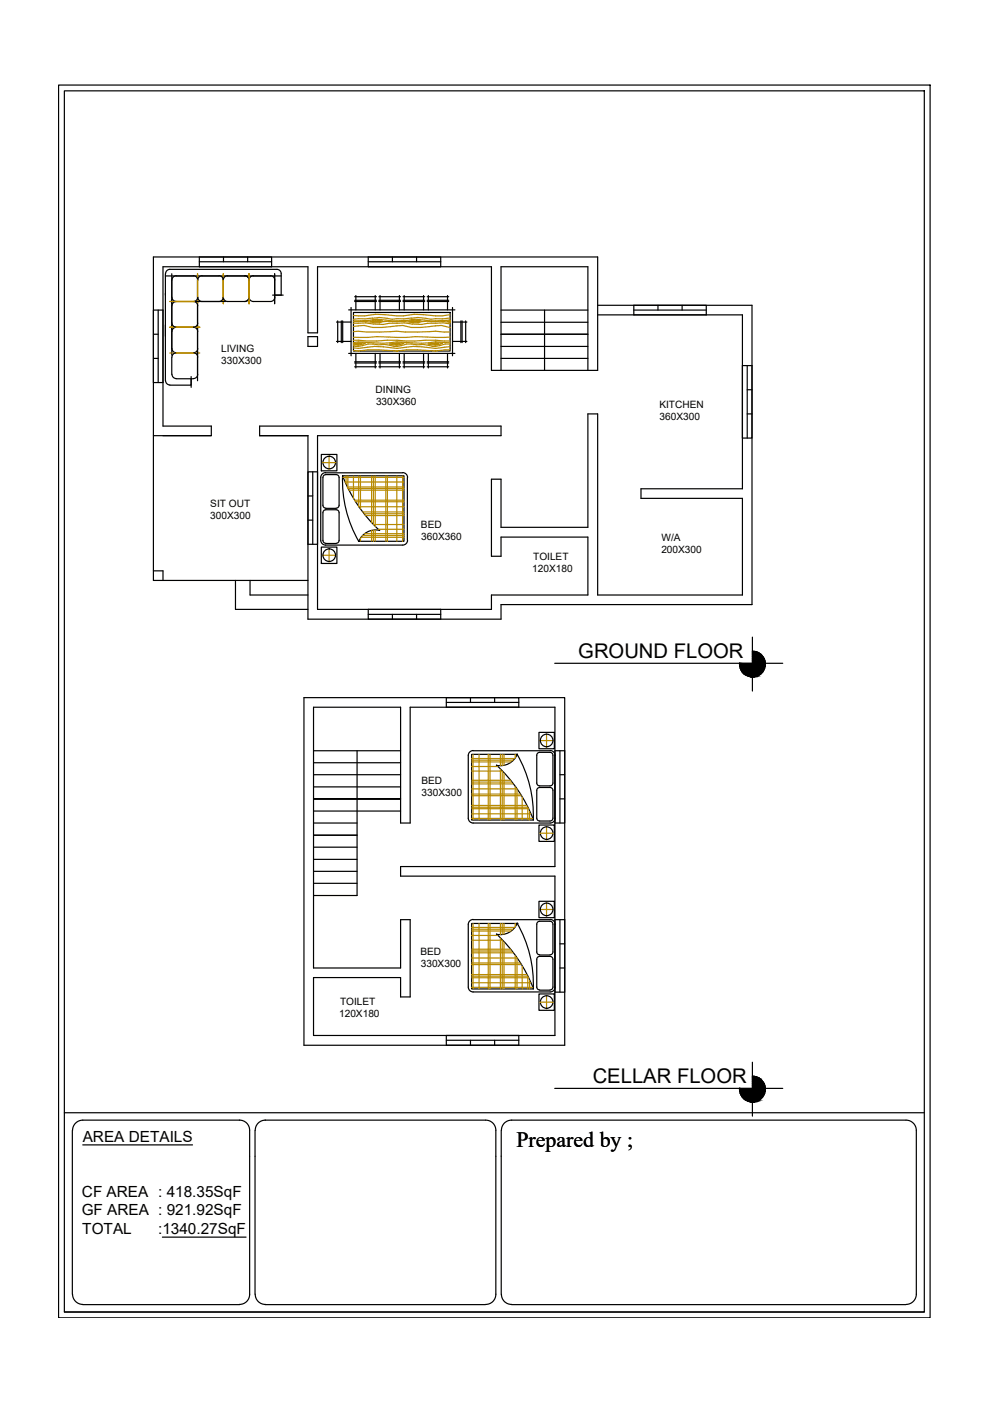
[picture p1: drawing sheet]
<svg xmlns="http://www.w3.org/2000/svg" width="210mm" height="297mm" viewBox="0 0 210 297" stroke-linecap="round" stroke-linejoin="round" font-family="sans-serif">
<!-- layer: 0 -->
<g fill="none" stroke="#000" stroke-width=".25">
<path d="M35.1 58.5h24.5M36 57.1h22.7M36 57.1a.91 .91 0 0 0-.9 .9v22.7a.99 .99 0 0 0 .9 .9M36.4 58v17.3M37.4 58.5a.91 .91 0 0 0-.9 .9M41 58.5a.91 .91 0 0 1 .9 .9 .91 .91 0 0 1 .9-.9M42.3 56.6v-2.1h15.3v2.1M42.3 55.5h15.3M46.4 58.5a.91 .91 0 0 1 .9 .9 .91 .91 0 0 1 1-.9M47.4 54.5v1M51.9 58.5a.91 .91 0 0 1 .9 .9 .91 .91 0 0 1 .9-.9M52.5 54.5v1"/>
<path d="M57.4 58.5a.91 .91 0 0 1 .9 .9M58.2 58v6.4M58.7 57.1a.91 .91 0 0 1 .9 .9v4.6M78.1 56.6v-2.1h15.3v2.1M78.1 55.5h15.3M83.2 54.5v1M88.3 54.5v1M32.5 70.9h1M32.5 76h1M33.5 65.7v15.4M34.6 65.7h-2.1v15.4h2.1M36.4 75.7v3.7"/>
<path d="M36.5 68.5a.91 .91 0 0 0 .9 .9 .91 .91 0 0 0-.9 .9M36.5 73.9a.91 .91 0 0 0 .9 .9 .91 .91 0 0 0-.9 .9M36.5 63a.91 .91 0 0 0 .9 .9 .91 .91 0 0 0-.9 .9M36.5 79.4a.91 .91 0 0 0 .9 .9M40.5 79.8v2.3M41.4 63.9h6.4M41.9 63.5v17.2M41.9 73.9a.91 .91 0 0 1-.9 .9 .91 .91 0 0 1 .9 .9M41.9 68.5a.91 .91 0 0 1-.9 .9 .91 .91 0 0 1 .9 .9M41.9 79.4a.91 .91 0 0 1-.9 .9M42.8 63.9a.91 .91 0 0 1-.9-.9 .91 .91 0 0 1-.9 .9 .91 .91 0 0 1 .9 .9M57.8 62.6h2.2"/>
<path d="M58.3 63a.91 .91 0 0 1-.9 .9h-3.7a.91 .91 0 0 1-.9-.9 .91 .91 0 0 1-.9 .9h-3.7a.91 .91 0 0 1-.9-.9 .91 .91 0 0 1-.9 .9M65.3 71.4h2v2h-2zM71.3 72.4h3.1M71.3 68.3h3.1M71.6 68v4.6M72.4 68v4.6M72.7 68v4.6M73.9 65.7h22.5M73.9 74.9h22.5M74.4 65.2v10.2M74.9 66.3h20.5v8.1h-20.5zM75.2 63.9h4.6"/>
<path d="M75.2 76.7h4.6M75.2 77.8h4.6M75.2 77h4.6M75.2 63.7h4.6M75.2 62.9h4.6M75.5 62.7v3M75.5 74.9v3.1M79.6 62.7v3M79.6 74.9v3.1M80.3 63.9h4.6M80.3 76.7h4.6M80.3 77.8h4.6"/>
<path d="M80.3 77h4.6M80.3 63.7h4.6M80.3 62.9h4.6M80.6 62.7v3M80.6 74.9v3.1M84.7 62.7v3M84.7 74.9v3.1M85.4 63.9h4.7M85.4 76.7h4.7M85.4 77.8h4.7M85.4 77h4.7M85.4 63.7h4.7"/>
<path d="M85.4 62.9h4.7M85.7 62.7v3M85.7 74.9v3.1M89.8 62.7v3M89.8 74.9v3.1M90.6 63.9h4.5M90.6 76.7h4.5M90.6 77.8h4.5M90.6 77h4.5M90.6 63.7h4.5M90.6 62.9h4.5M90.8 62.7v3"/>
<path d="M90.8 74.9v3.1M94.9 62.7v3M94.9 74.9v3.1M95.9 65.2v10.2M95.9 72.4h3.1M95.9 68.3h3.1M97.7 68v4.6M98 68v4.6M98.7 68v4.6M106.2 78.5v-21.9h18.4v21.9M106.2 65.7h18.4M106.2 68.3h18.4"/>
<path d="M106.2 70.9h18.4M106.2 73.4h18.4M106.2 76h18.4M115.5 65.7v12.8M126.7 64.7h32.7v63.5h-53.2v3.1h-40.9v-38.9h-10.3v-2.1h51.2v2.1h-38.9v36.8h36.9v-3h20.4v-12.3h-18.4v4h-2v-16.3h2v10.2h18.4v-24h2.1v38.4h30.7v-20.5h-21.5v-2.1h21.5v-36.8h-30.7M134.4 66.8v-2.1h15.3v2.1M134.4 65.7h15.3M139.5 64.7v1M144.6 64.7v1M157.4 77.5h2v15.4h-2M158.4 77.5v15.4M32.5 92.4h12.3"/>
<path d="M34.6 92.4h10.2v-2.1h-10.2v-33.7h30.7v14h2v-14h36.9v21.9h22.5v-24h-94.2v68.6h32.8M37.4 80.3h3.6M40.5 80.3v1.4h-4.5M68.1 96.4h3.3v3.4h-3.3zM158.4 87.8h1M158.4 82.6h1M65.3 105.2h1M65.3 110.3h1M66.3 100v15.4M67.3 100h-2v15.4h2M68.1 116h3.3v3.5h-3.3zM69 100.2h16.4"/>
<path d="M69 100.2a1.04 1.04 0 0 0-1 1v13.4a1.04 1.04 0 0 0 1 1h16.4M69.1 115.2h2.2M71.3 100.6h-2.2a.61 .61 0 0 0-.6 .6v5.9a.61 .61 0 0 0 .6 .6l2.2 .1M71.3 108.1h-2.2a.61 .61 0 0 0-.6 .6v5.9a.61 .61 0 0 0 .6 .6M71.3 100.6a.61 .61 0 0 1 .6 .7v5.8a.61 .61 0 0 1-.6 .6M71.3 108.1a.61 .61 0 0 1 .6 .6v5.9a.61 .61 0 0 1-.6 .6M72.6 100.8a25.9 25.9 0 0 0 3.5 14 3.9 3.9 0 0 1 4.4-2.4M76 114.8h.1M80.5 112.5a31.2 31.2 0 0 1-7.9-11.6h13.1v13.9h-9.7M85.4 100.2a1.04 1.04 0 0 1 1 1v13.4a.95 .95 0 0 1-1 1M32.5 121h2.1v2.1M49.9 123.1v6.1h15.4"/>
<path d="M53 123.1v3.1h12.3M78.1 129.2v2.1h15.3v-2.1M78.1 130.3h15.3M83.2 130.3v1M88.3 130.3v1M159.5 135.1v11.4M159.5 138a2.73 2.73 0 0 1 2.8 2.9 2.73 2.73 0 0 1-2.9 2.6 2.73 2.73 0 0 1-2.6-3M64.4 147.9h55.3v73.7h-55.3zM66.5 149.9h18.4v24.6h2.1v-24.6h30.7v33.8h-32.8v2.1h32.8v33.7h-51.2v-12.2h18.4v4.1h2.1v-16.4h-2.1v10.2h-18.4zM66.5 159.2h18.4M75.7 159.2v30.7h-9.2M94.6 149.9v-2h15.4v2"/>
<path d="M94.6 148.9h15.4M99.8 147.9v1M100.3 159.2h16.3M100.3 159.1a1.04 1.04 0 0 0-1 1.1v13.3M104.9 147.9v1M109.6 160v-.1a25.6 25.6 0 0 1 3.4 14h-13v-14h9.7a3.9 3.9 0 0 1-4.4 2.4M114.3 155.3h3.2v3.5h-3.2zM114.4 159.5h2.2a.61 .61 0 0 1 .6 .6v5.9a.61 .61 0 0 1-.6 .6h-2.2M114.4 159.5a.61 .61 0 0 0-.6 .6v5.9a.61 .61 0 0 0 .6 .6M116.7 159.1a1.04 1.04 0 0 1 1 1.1M117.6 140.6h48.4M117.7 159.2h2v15.3h-2"/>
<path d="M118.7 159.2v15.3M66.5 161.7h18.4M66.5 172h18.4M66.5 174.5h9.2M66.5 177.1h9.2M66.5 179.6h9.2M66.5 166.8h18.4M66.5 164.3h18.4M84.9 169.4h-18.4h18.4M99.3 173.5a1.04 1.04 0 0 0 1 1M105.3 162.2a30.7 30.7 0 0 1 7.8 11.6M113.8 167.6v5.9"/>
<path d="M113.8 173.5a.61 .61 0 0 0 .6 .6M114.3 174.9h3.2v3.5h-3.2zM114.4 167h2.2a.61 .61 0 0 1 .6 .6M114.4 167a.61 .61 0 0 0-.6 .6M117.2 173.5a.61 .61 0 0 1-.6 .6h-2.2M117.2 167.6v5.9M117.7 173.5a1.04 1.04 0 0 1-1 1h-16.4M118.7 164.3h1M118.7 169.4h1M66.5 182.2h9.2M66.5 184.7h9.2M66.5 187.3h9.2"/>
<path d="M99.3 196v13.3M100.3 195h16.3M100.3 194.9a1.04 1.04 0 0 0-1 1.1M105.3 198a30.7 30.7 0 0 1 7.8 11.7M109.6 195.8h.1M109.6 195.7a25.6 25.6 0 0 1 3.4 14h-13v-13.9h9.7M109.7 195.7a3.9 3.9 0 0 1-4.4 2.4M114.3 191.1h3.2v3.5h-3.2zM114.4 195.3h2.2a.61 .61 0 0 1 .6 .7v5.8a.61 .61 0 0 1-.6 .6M114.4 195.3a.61 .61 0 0 0-.6 .6v5.9a.61 .61 0 0 0 .6 .6M116.7 194.9a1.04 1.04 0 0 1 1 1.1M117.7 195h2v15.4h-2"/>
<path d="M118.7 195v15.4M94.6 219.5v2.1h15.4v-2.1M99.3 209.3a1.04 1.04 0 0 0 1 1M113.8 203.4v5.9M113.8 209.3a.61 .61 0 0 0 .6 .6M114.3 210.7h3.2v3.5h-3.2zM114.4 202.8h2.2a.61 .61 0 0 1 .6 .6M114.4 209.9h2.2M114.4 202.5h2.2M114.4 202.8a.61 .61 0 0 0-.6 .6M117.2 209.3a.61 .61 0 0 1-.6 .6M117.2 203.4v5.9"/>
<path d="M117.7 209.3a1.04 1.04 0 0 1-1 1h-16.4M118.7 205.2h1M118.7 200.1h1M15.3 239.7v34.7M50.7 237.5a2.14 2.14 0 0 1 2.2 2.2v34.7M50.8 237.5h-33.2a2.18 2.18 0 0 0-2.2 2.2M54.1 239.7v34.7M56.2 237.5h46.7a2.14 2.14 0 0 1 2.2 2.2v34.7M56.3 237.5a2.14 2.14 0 0 0-2.2 2.2M94.6 220.6h15.4M99.8 220.6v1M104.9 220.6v1"/>
<path d="M106.3 239.7v34.7M108.5 237.5h83.6a2.18 2.18 0 0 1 2.2 2.2v34.7M108.5 237.5a2.14 2.14 0 0 0-2.2 2.2M117.6 230.8h48.4M159.5 225.2v11.4M159.5 228.2a2.73 2.73 0 0 1 2.8 2.8 2.73 2.73 0 0 1-2.9 2.6 2.73 2.73 0 0 1-2.6-2.9M15.4 274.4a2.18 2.18 0 0 0 2.2 2.2h33.2M52.9 274.4a2.14 2.14 0 0 1-2.2 2.2M54.1 274.4a2.14 2.14 0 0 0 2.2 2.2M105.1 274.4a2.14 2.14 0 0 1-2.2 2.2h-46.7M106.3 274.4a2.14 2.14 0 0 0 2.2 2.2M194.3 274.4a2.18 2.18 0 0 1-2.2 2.2h-83.6"/>
<circle cx="69.8" cy="98.1" r="1.33"/>
<circle cx="69.8" cy="117.7" r="1.33"/>
<circle cx="115.9" cy="157" r="1.33"/>
<circle cx="115.9" cy="176.6" r="1.33"/>
<circle cx="115.9" cy="192.8" r="1.33"/>
<circle cx="115.9" cy="212.4" r="1.33"/>
</g>
<!-- layer: NETMANH -->
<g fill="none" stroke="#b88a00" stroke-width=".25">
<path d="M41.9 59.4v3.6M47.3 59.4v3.6M52.8 58v6.4M36 74.8h6.3M36 69.4h6.3M36 63.9h6.3M41.9 64.4v-6.4v6.4M42.3 69.4h-6.3h6.3M47.3 64.4v-6.4v6.4M52.8 64.4v-6.4v6.4M74.9 68.2l1.9-.1 3.7 .4M74.9 72.1a36.9 36.9 0 0 0 7.2 0l4 .2 4.2-.2"/>
<path d="M74.9 68.5h2.6l3.7 .3a22.7 22.7 0 0 1 6.2-.1l2 .1a24 24 0 0 1 6-.1M74.9 69.2l2.3-.2a16.2 16.2 0 0 0 7 .1l1.2-.1 1.8 .4h2l4.4-.4 1.7 .4M74.9 70.3h8M74.9 72.9l1.1-.2 1.4 .1a3.2 3.2 0 0 1-2.5 .3M74.9 72.6l1.1-.1 3.1 .2M74.9 73.7l1.1 .2a19.4 19.4 0 0 1 8.1 0M75.3 72.9h1.3l-.6 .1zM76.9 73.3l-.9 .1-1.1-.1M78 72.9l2.2 .2 1.3-.1 1.1 .2a4.6 4.6 0 0 0 3.6-.3l2.2 .2 1.3-.1 1.1 .2a4.6 4.6 0 0 0 3.6-.3h1M78 74.2l6.2 .2 2-.2 6.1 .2 3.1-.2M78 72.9l-1.2 .4M78 74.2l-2 .2-1.1-.1"/>
<path d="M78.5 68.1l1-.2 1.5 .1-.7 .3zM79 67.4l-4.1 .3M79.2 68.1h1.2zM79.2 72.7l2 .1 3-.3 5.2 .3M80.4 67.3l2.8 .4 4-.3M80.4 67.3l-1.4 .2M81.6 66.7l2.5 .3M81.6 66.7l-2-.1-2.2 .4-2.5-.1M83.5 72.9h1.3l-.6 .1zM84.1 72.7l-1.5 .2 1.5 .3M84.1 70.2l-1.3 .1M84.2 72.7l1.4 .1-1.4 .4"/>
<path d="M84.2 70.2a49.1 49.1 0 0 0 8.1 0l3.1 .2M86.7 68.1l1-.2 1.5 .1-.7 .3zM87.3 68.1h1.3zM90.3 72.1l5.1 .2M90.8 72.9a7.1 7.1 0 0 1 3-.1 3.6 3.6 0 0 1-3 .1zM91.7 72.9h1.3l-.7 .1zM95.3 67.4l-3.9 .3-2.8-.4-1.4 .2M95.4 67.5h.1M95.4 69.4h.1M95.4 68.4l-2.2-.3-.9 .1a8.2 8.2 0 0 0-3.6 .3h-1a12.8 12.8 0 0 0-4.5-.3h-2.1l-.7 .3M95.4 67.8l-1.7 .1a19.2 19.2 0 0 1-5.5-.2 24.3 24.3 0 0 1-8.2 0l-1.8 .2-3.3 .1M95.4 68l-.5 .1 .5 .1"/>
<path d="M95.4 72.7l-3.1-.2-2.9 .3M95.4 73.5l-3.1 .4a19.4 19.4 0 0 0-8.1 0M95.4 66.7l-1.7 .3h-1.4l-4.4-.4-2.4 .4h-1.3M95.4 71.5h-3.1l-4.2-.1a49.3 49.3 0 0 1-8.2 0l-2 .1h-3"/>
</g>
<!-- layer: 0 -->
<g fill="none" stroke="#b88a00" stroke-width=".25">
<path d="M68.3 98.1h2.9M69.8 96.6v2.9M68.3 117.7h2.9M69.8 116.3v2.9M72.7 101.2h13M73.2 102.2h12.5M73.4 100.9v1.8M73.6 103.3h12.1M73.8 100.9v2.7h11.9M74 103.9h11.7M74.9 100.9v4.8M75.2 106h10.5"/>
<path d="M75.4 106.4h10.3M76 100.9v6.5h9.7M76.4 100.9v7.1M76.4 114.1v.7M76.6 113.9h9.1M76.9 108.5h8.8M76.9 113.5h8.8M77.2 108.9h8.5M77.3 113.2h8.4M77.5 109.3h8.2M78.8 100.9v9.9M78.8 112.5v2.3"/>
<path d="M79.2 100.9v10.3h6.5M79.2 112.4v2.4M79.6 100.9v10.7M79.6 112.4v2.4M80.2 112.2h5.5M81.8 100.9v13.9M82.1 100.9v13.9M84.1 100.9v13.9M85.4 100.9v13.9M100.3 159.9v14M101.6 159.9v14M103.5 159.9v14"/>
<path d="M103.9 159.9v14M106.1 159.9v2.4M106.5 159.9v2.4M106.9 159.9v2.4M109.2 159.9v.8M114.4 157h2.9M115.9 155.6v2.9M100 163.5h6.5v10.4M100 167.3h9.6v6.6M100 171.2h11.9v2.7M100 162.5h5.5M100 161.5h8.4"/>
<path d="M100 168.4h10.3M100 168.7h10.5M100 165.4h8.2M100 165.8h8.5M100 166.2h8.8M100 170.8h11.7M100 171.5h12M100 172.6h12.5M100 173.5h12.9M100 160.8h9.1M100 161.2h8.8M106.1 163.1v10.8"/>
<path d="M106.9 163.9v10M109.2 166.8v7.1M110.7 169v4.9M112.3 172v1.9M114.4 176.7h2.9M115.9 175.2v2.9M100 198.3h5.5M100 197.4h8.4M100 199.3h6.5v10.4M100 196.6h9.1M100 197h8.8M100.3 195.8v13.9"/>
<path d="M101.6 195.8v13.9M103.5 195.8v13.9M103.9 195.8v13.9M106.1 195.8v2.4M106.1 198.9v10.8M106.5 195.8v2.3M106.9 195.8v2.3M106.9 199.7v10M109.2 195.8v.7M114.4 192.8h2.9M115.9 191.4v2.9M100 203.1h9.6v6.6"/>
<path d="M100 204.2h10.3M100 204.5h10.5M100 201.3h8.2M100 201.6h8.5M100 202h8.8M100 206.6h11.7M100 207h11.9v2.7M100 207.3h12M100 208.4h12.5M100 209.3h12.9M109.2 202.6v7.1M110.7 204.9v4.8"/>
<path d="M112.3 207.8v1.9M114.4 212.5h2.9M115.9 211v2.9"/>
</g>
<!-- layer: PLAN -->
<path d="M12.4 18h184.8v261.4h-184.8zM13.6 19.3h182.4v258.9h-182.4zM13.6 235.9h182.4M17.5 242.7h23.3M13.6 278.2h182.4M34.4 262.3h17.8" fill="none" stroke="#000" stroke-width=".25"/>
<!-- layer: 0 -->
<g fill="#000" stroke="#000" stroke-width=".21">
<path d="M159.5 138.1h.5zM159.1 233.6h.4zM159.5 228.2h.5zM159.5 233.5h1l-.5 .1z"/>
<path d="M159.5 138.1l1 .2zM159.5 138.1l1 .2h-1z"/>
<path d="M159.5 138.3l1.5 .2-.5-.2zM159.5 138.3l1.5 .2h-1.5z"/>
<path d="M159.5 138.5l1.9 .3-.4-.3zM159.5 138.5l1.9 .3h-1.9z"/>
<path d="M159.5 138.8l2.2 .4-.3-.4zM159.5 138.8l2.2 .4h-2.2z"/>
<path d="M159.5 139.2l2.5 .5-.3-.5zM159.5 139.2l2.5 .5h-2.5z"/>
<path d="M159.5 139.7l2.7 .4-.2-.4zM159.5 139.7l2.7 .4h-2.7z"/>
<path d="M159.1 143.5l.4 .1zM159.5 143.5h.5z"/>
<path d="M156.8 140.6l2.7 .2v-.2zM156.8 140.6l2.7 .2h-2.7z"/>
<path d="M156.8 140.8l2.7 .5v-.5zM156.8 140.8l2.7 .5h-2.7z"/>
<path d="M156.8 141.3l2.7 .4v-.4zM156.8 141.3l2.7 .4h-2.6z"/>
<path d="M156.9 141.7l2.6 .5v-.5zM156.9 141.7l2.6 .5h-2.3z"/>
<path d="M157.2 142.2l2.3 .4v-.4zM157.2 142.2l2.3 .4h-2.1z"/>
<path d="M157.4 142.6l2.1 .3v-.3zM157.4 142.6l2.1 .3h-1.8z"/>
<path d="M157.7 142.9l1.8 .3v-.3zM157.7 142.9l1.8 .3h-1.3z"/>
<path d="M158.2 143.2l1.3 .2v-.2zM158.2 143.2l1.3 .2h-.9z"/>
<path d="M158.6 143.4l.9 .1v-.1zM158.6 143.4l.9 .1z"/>
<path d="M159.5 143.4l.5 .1 .5-.1zM159.5 143.4l.5 .1h-.5z"/>
<path d="M159.5 143.2l1 .2 .4-.2zM159.5 143.2l1 .2h-1z"/>
<path d="M159.5 142.9l1.4 .3 .4-.3zM159.5 142.9l1.4 .3h-1.4z"/>
<path d="M159.5 142.6l1.8 .3 .3-.3zM159.5 142.6l1.8 .3h-1.8z"/>
<path d="M159.5 142.2l2.1 .4 .3-.4zM159.5 142.2l2.1 .4h-2.1z"/>
<path d="M159.5 141.7l2.4 .5 .2-.5zM159.5 141.7l2.4 .5h-2.4z"/>
<path d="M159.5 140.1l2.8 .5-.1-.5zM159.5 140.1l2.8 .5h-2.8z"/>
<path d="M159.5 141.3l2.6 .4 .1-.4zM159.5 141.3l2.6 .4h-2.6z"/>
<path d="M159.5 140.6l2.8 .2v-.2zM159.5 140.6l2.8 .2h-2.8z"/>
<path d="M159.5 140.8l2.7 .5 .1-.5zM159.5 140.8l2.7 .5h-2.7z"/>
<path d="M156.8 230.8l2.7 .1v-.1zM156.8 230.8l2.7 .1h-2.7z"/>
<path d="M156.8 230.9l2.7 .5v-.5zM156.8 230.9l2.7 .5h-2.7z"/>
<path d="M156.8 231.4l2.7 .5v-.5zM156.8 231.4l2.7 .5h-2.6z"/>
<path d="M156.9 231.9l2.6 .4v-.4zM156.9 231.9l2.6 .4h-2.3z"/>
<path d="M157.2 232.3l2.3 .4v-.4zM157.2 232.3l2.3 .4h-2.1z"/>
<path d="M157.4 232.7l2.1 .3v-.3zM157.4 232.7l2.1 .3h-1.8z"/>
<path d="M157.7 233l1.8 .3v-.3zM157.7 233l1.8 .3h-1.3z"/>
<path d="M158.2 233.3l1.3 .2v-.2zM158.2 233.3l1.3 .2h-.9z"/>
<path d="M158.6 233.5l.9 .1v-.1zM158.6 233.5l.9 .1z"/>
<path d="M159.5 233.6h.5zM159.5 233.5l.5 .1h-.5z"/>
<path d="M159.5 228.2l1 .2zM159.5 228.2l1 .2h-1z"/>
<path d="M159.5 228.4l1.5 .2-.5-.2zM159.5 228.4l1.5 .2h-1.5z"/>
<path d="M159.5 233.3l1 .2 .4-.2zM159.5 233.3l1 .2h-1z"/>
<path d="M159.5 228.6l1.9 .3-.4-.3zM159.5 228.6l1.9 .3h-1.9z"/>
<path d="M159.5 233l1.4 .3 .4-.3zM159.5 233l1.4 .3h-1.4z"/>
<path d="M159.5 228.9l2.2 .4-.3-.4zM159.5 228.9l2.2 .4h-2.2z"/>
<path d="M159.5 232.7l1.8 .3 .3-.3zM159.5 232.7l1.8 .3h-1.8z"/>
<path d="M159.5 229.3l2.5 .4-.3-.4zM159.5 229.3l2.5 .4h-2.5z"/>
<path d="M159.5 232.3l2.1 .4 .3-.4zM159.5 232.3l2.1 .4h-2.1z"/>
<path d="M159.5 229.7l2.7 .6-.2-.6zM159.5 229.7l2.7 .6h-2.7z"/>
<path d="M159.5 231.9l2.4 .4 .2-.4zM159.5 231.9l2.4 .4h-2.4z"/>
<path d="M159.5 230.3l2.8 .5-.1-.5zM159.5 230.3l2.8 .5h-2.8z"/>
<path d="M159.5 231.4l2.6 .5 .1-.5zM159.5 231.4l2.6 .5h-2.6z"/>
<path d="M159.5 230.8l2.8 .1v-.1zM159.5 230.8l2.8 .1h-2.8z"/>
<path d="M159.5 230.9l2.7 .5 .1-.5zM159.5 230.9l2.7 .5h-2.7z"/>
</g>
<text font-size="4.6" x="109.5" y="243.2">Prepared by ;</text>
<g font-size="4.3">
<text x="122.6" y="139.5">GROUND FLOOR</text>
<text x="125.7" y="229.6">CELLAR FLOOR</text>
</g>
<g font-size="3.3">
<text x="17.5" y="242.1">AREA DETAILS</text>
<text x="17.3" y="257.7">GF AREA : 921.92SqF</text>
<text x="17.4" y="253.7">CF AREA : 418.35SqF</text>
<text x="17.5" y="261.6">TOTAL</text>
<text x="33.5" y="261.6">:1340.27SqF</text>
</g>
<g font-size="2.1">
<text x="46.9" y="74.6">LIVING</text>
<text x="46.9" y="77.1">330X300</text>
<text x="79.6" y="83.2">DINING</text>
<text x="79.7" y="85.8">330X360</text>
<text x="139.8" y="86.4">KITCHEN</text>
<text x="139.8" y="89">360X300</text>
<text x="44.6" y="107.4">SIT OUT</text>
<text x="44.6" y="110">300X300</text>
<text x="89.3" y="112">BED</text>
<text x="89.3" y="114.6">360X360</text>
<text x="113" y="118.8">TOILET</text>
<text x="140.2" y="117.3">200X300</text>
<text x="140.3" y="114.7">W/A</text>
<text x="112.8" y="121.4">120X180</text>
<text x="89.3" y="166.2">BED</text>
<text x="89.4" y="168.7">330X300</text>
<text x="89.1" y="202.5">BED</text>
<text x="89.2" y="205.1">330X300</text>
<text x="71.9" y="215.7">120X180</text>
<text x="72.1" y="213.1">TOILET</text>
</g>
</svg>
